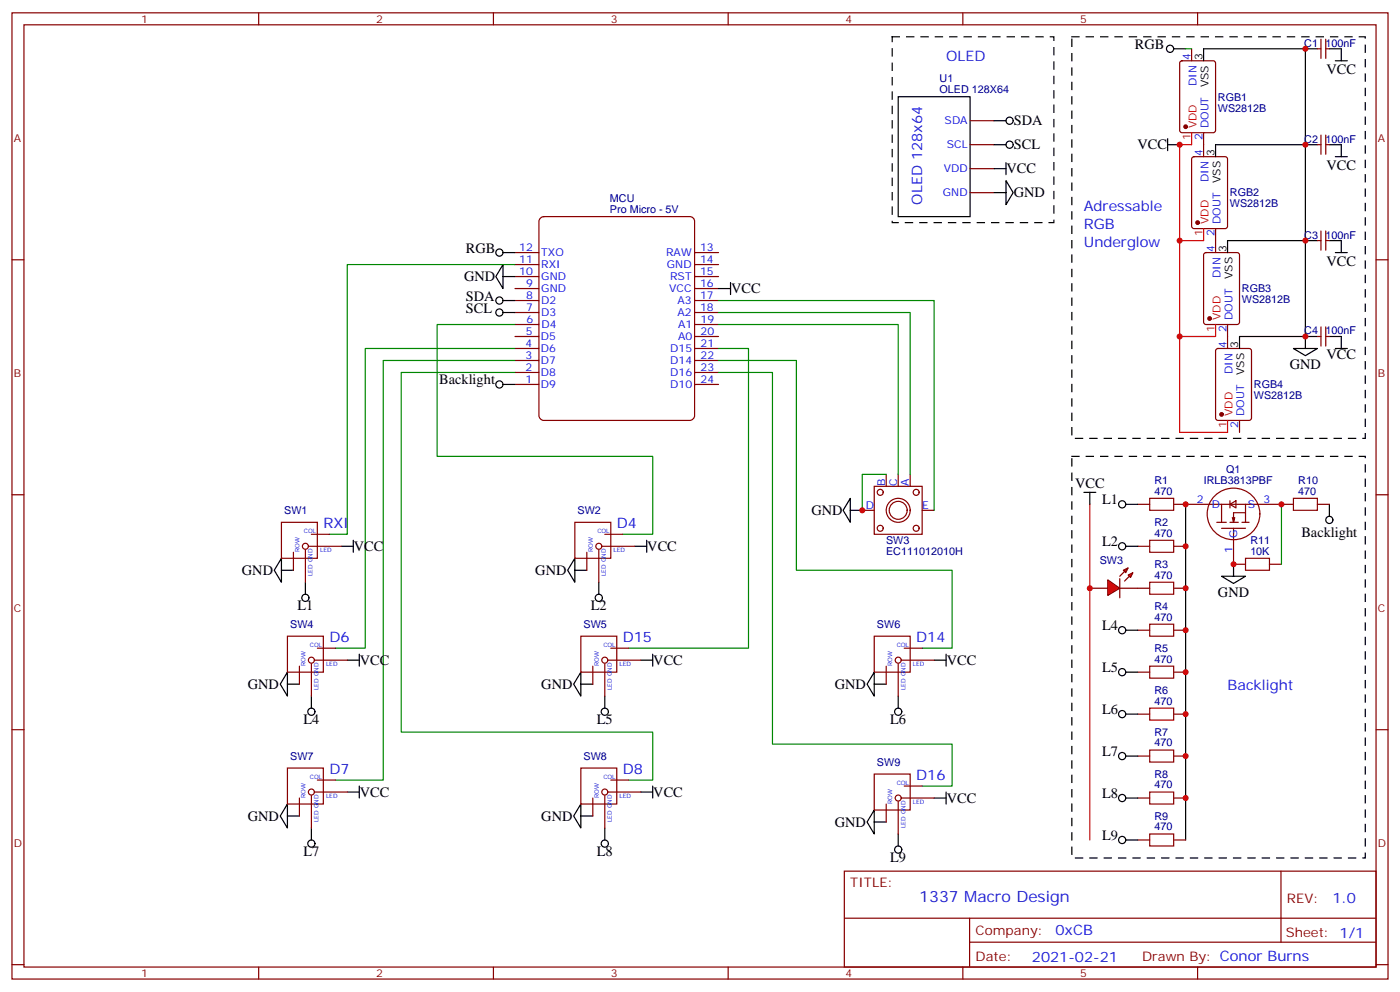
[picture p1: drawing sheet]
<svg xmlns="http://www.w3.org/2000/svg" width="412mm" height="292mm" viewBox="0 0 412 292" stroke-linecap="round" stroke-linejoin="round" font-family="sans-serif">
<g fill="none" stroke="#870000" stroke-width=".35">
<path d="M3.5 3.8h405.4v284.3h-405.4zM7.1 7.3h398.2v277.3h-398.2zM76.2 3.8v3.5M145.3 3.8v3.5M214.5 3.8v3.5M283.6 3.8v3.5M352.8 3.8v3.5M3.5 76.4h3.6M405.3 76.4h3.6M3.5 145.6h3.6M405.3 145.6h3.6M3.5 214.7h3.6"/>
<path d="M405.3 214.7h3.6M248.7 256.4h156.6v28.2h-156.6zM377.3 256.4v20.9M248.7 270.2h156.5M285.6 277.3h119.6M285.6 270.2v14.1M3.5 283.9h3.6M76.2 284.6v3.5M145.3 284.6v3.5M214.5 284.6v3.5M283.6 284.6v3.5M352.8 284.6v3.5"/>
<path d="M405.3 283.9h3.6"/>
</g>
<path d="M159.1 64.3l1.1-.6h43a1.41 1.41 0 0 1 1.4 1.5v57.1a1.51 1.51 0 0 1-1.4 1.4h-43a1.51 1.51 0 0 1-1.5-1.4v-57.1z" fill="#fff" stroke="#800000" stroke-width=".35"/>
<g fill="none" stroke="#870000" stroke-width=".35">
<path d="M347.7 18.1l.5-.2h9.2l.6 .4 .1 20-.5 .7-9.4 .1-.7-.5v-20zM351 14.4v3.5M354.5 39.1v7M351.2 46.3l.5-.2h9.2l.6 .4 .1 20.1-.5 .6-9.4 .1-.6-.5-.1-20zM151.7 77.9h7M151.7 74.3h7M204.6 77.9h7.1M204.6 74.3h7.1M354.8 74.5l.4-.2h9.2l.7 .5v20l-.4 .6-9.5 .1-.6-.5-.1-20zM358.1 67.3v7M151.7 99h7M151.7 95.5h7"/>
<path d="M151.7 92h7M151.7 88.4h7M151.7 84.9h7M151.7 81.4h7M204.6 99h7.1M204.6 95.5h7.1M204.6 92h7.1M204.6 88.4h7.1M204.6 84.9h7.1M204.6 81.4h7.1M361.6 95.5v7.1M151.7 113.1h7"/>
<path d="M151.7 109.6h7M151.7 106.1h7M151.7 102.6h7M204.6 113.1h7.1M204.6 109.6h7.1M204.6 106.1h7.1M204.6 102.6h7.1M358.3 102.8l.5-.2h9.1l.7 .4 .1 20-.5 .7h-9.4l-.7-.4v-20zM365.1 123.7v3.5"/>
</g>
<g fill="none" stroke="#000" stroke-width=".35">
<path d="M345.7 14.4h3.5M354.5 17.9v-3.5h30v84.6h-19.4v3.6M344 42.6h3.5M344 40.8v3.5M384.5 42.6h-26.4v3.5M148.2 77.9v7l-2.2-3.5zM148.2 74.3h3.5M384.5 70.8h-22.9v3.5M148.2 81.4h3.5M211.7 84.9h3.5M215.2 83.1v3.6M384.5 99v3.6"/>
<path d="M148.2 113.1h3.5M381 102.6h7.1l-3.6 2.1zM250.5 146.6v7.1l-2.1-3.5zM250.5 150.2h3.5M391.6 148.4v3.5M82.9 164.3v7l-2.1-3.5zM82.9 167.8h3.5M169.3 164.3v7l-2.1-3.5zM169.3 167.8h3.6M84.7 197.8v7.1l-2.2-3.6zM171.1 197.8v7.1l-2.1-3.6zM257.5 197.8v7.1l-2.1-3.6z"/>
<path d="M84.7 201.3h3.5M171.1 201.3h3.5M257.5 201.3h3.6M84.7 236.6v7.1l-2.2-3.6zM171.1 236.6v7.1l-2.1-3.6zM257.5 238.4v7l-2.1-3.5zM84.7 240.1h3.5M171.1 240.1h3.5M257.5 241.9h3.6"/>
<circle cx="344.7" cy="14.4" r="1.06"/>
<circle cx="147.1" cy="74.3" r="1.06"/>
<circle cx="147.1" cy="113.1" r="1.06"/>
<circle cx="391.6" cy="153" r="1.06"/>
</g>
<g fill="#870000" stroke="#870000" stroke-width=".35">
<circle cx="349.2" cy="37.3" r=".53"/>
<circle cx="352.8" cy="65.5" r=".53"/>
<circle cx="356.3" cy="93.7" r=".53"/>
<circle cx="359.8" cy="122" r=".53"/>
</g>
<path d="M351 39.1v3.5h-3.5v84.6h14.1v-3.5M354.5 67.3v3.5h-7M358.1 95.5v3.5h-10.6" fill="none" stroke="#f00" stroke-width=".35"/>
<g fill="#f00" stroke="#870000" stroke-width=".35">
<path d="M326.3 170.6l3.5 2.5-3.5 2.1z"/>
<path d="M329.8 170.3v5.6z"/>
</g>
<g fill="#870000" stroke="#870000" stroke-width=".35">
<path d="M329.8 169.6l1.5-1.4z"/>
<path d="M332.7 169.6l-1.4 1.4z"/>
</g>
<g fill="#f00" stroke="#870000" stroke-width=".35">
<path d="M330.9 167.8l1.4-.7-.7 1.4z"/>
<path d="M332.3 169.2l1.4-.7-.7 1.4z"/>
</g>
<g fill="none" stroke="#870000" stroke-width=".35">
<path d="M388.1 14.4h1M389.1 11.5v5.7M390.5 11.5v5.7M390.5 14.4h1.1M285.8 35.5h7M389.1 39.8v5.6M390.5 39.8v5.6M285.8 56.7h7M285.8 49.6h7M285.8 42.6h7M388.1 42.6h1M390.5 42.6h1.1"/>
<path d="M388.1 70.8h1M389.1 68v5.6M390.5 68v5.6M390.5 70.8h1.1M388.1 99h1M389.1 96.2v5.6M390.5 96.2v5.6M390.5 99h1.1M261.1 139.6v3.5M264.6 139.6v3.5M268.1 139.6v3.5M82.9 153.7h10.6v10.6h-10.6z"/>
<path d="M91.7 157.2h5.3M169.3 153.7h10.6v10.6h-10.6zM178.2 157.2h5.2M254 150.2h3.5M257.5 143.1h14.1v14.1h-14.1zM271.6 150.2h3.6M335.1 148.4h3.6M345.7 148.4h35.3M357.5 146.3a7.7 7.7 0 0 1 12.6 1.1 7.7 7.7 0 0 1-5.6 11.3 7.6 7.6 0 0 1-7.9-3.7 7.6 7.6 0 0 1 .9-8.7zM358.4 153.7h2.8M359.8 155.5h7.1M359.8 148.4v5.3"/>
<path d="M362.3 148.4l1.8-1v2.1zM362.3 153.7h2.5M362.3 147.4v2.1M363 152.3l.4 1.4M363.4 155.5v3.1M363.4 159v7.1h3.5M365.8 153.7h2.1M366.9 150.9h-3.5v2.8l.3-1.4M366.9 148.4v5.3M388.1 148.4h3.5M86.4 162.5v5.3M90 161.8v9.5"/>
<path d="M91 160.8h9.5M172.9 162.5v5.3M176.4 161.8v9.5M177.4 160.8h9.6M321 173.1h5.3M329.8 173.1h8.9M335.1 160.8h3.6M345.7 173.1h3.5M345.7 160.8h3.5M373.9 166.1h3.6M84.7 187.2h10.5v10.6h-10.5zM88.2 196v5.3"/>
<path d="M91.7 195.3v9.6M92.8 194.3h9.5M93.5 190.7h5.3M171.1 187.2h10.6v10.6h-10.6zM174.6 196v5.3M178.2 195.3v9.6M179.2 194.3h9.5M179.9 190.7h5.3M257.5 187.2h10.6v10.6h-10.6zM261.1 196v5.3M264.6 195.3v9.6M265.6 194.3h9.6"/>
<path d="M266.3 190.7h5.3M335.1 185.5h3.6M335.1 197.8h3.6M345.7 185.5h3.5M345.7 197.8h3.5M335.1 210.1h3.6M345.7 210.1h3.5M84.7 226h10.5v10.6h-10.5zM88.2 234.8v5.3M91.7 234.1v9.6M92.8 233.1h9.5M93.5 229.6h5.3"/>
<path d="M171.1 226h10.6v10.6h-10.6zM174.6 234.8v5.3M178.2 234.1v9.6M179.2 233.1h9.5M179.9 229.6h5.3M257.5 227.8h10.6v10.6h-10.6zM261.1 236.6v5.3M264.6 235.9v9.5M265.6 234.8h9.6M266.3 231.3h5.3M335.1 222.5h3.6M335.1 234.8h3.6"/>
<path d="M345.7 222.5h3.5M345.7 234.8h3.5M335.1 247.2h3.6M345.7 247.2h3.5"/>
<circle cx="259.3" cy="155.5" r=".88"/>
<circle cx="259.3" cy="144.9" r=".88"/>
<circle cx="264.6" cy="150.2" r="3.5"/>
<circle cx="264.6" cy="150.2" r="2.65"/>
<circle cx="269.9" cy="155.5" r=".88"/>
<circle cx="269.9" cy="144.9" r=".88"/>
<circle cx="90" cy="160.8" r=".88"/>
<circle cx="176.4" cy="160.8" r=".88"/>
<circle cx="91.7" cy="194.3" r=".88"/>
<circle cx="178.2" cy="194.3" r=".88"/>
<circle cx="264.6" cy="194.3" r=".88"/>
<circle cx="91.7" cy="233.1" r=".88"/>
<circle cx="178.2" cy="233.1" r=".88"/>
<circle cx="264.6" cy="234.8" r=".88"/>
</g>
<path d="M321 148.4v98.8" fill="none" stroke="#f00" stroke-width=".35"/>
<g fill="none" stroke="#008700" stroke-width=".35">
<path d="M349.2 14.4h1.8M151.7 77.9h-49.4v79.3h-5.3M151.7 95.5h-22.9v38.8h63.5v22.9h-8.9M211.7 92h56.4v47.6M211.7 95.5h52.9v44.1M211.7 88.4h63.5v61.8M151.7 102.6h-44.1v88.1h-8.8M151.7 106.1h-38.8v123.5h-14.1M151.7 109.6h-33.5v105.8h74.1v14.2h-7.1M211.7 102.6h8.8v88.1h-35.3M211.7 106.1h22.9v61.7h45.9v22.9h-8.9M211.7 109.6h15.8v109.4h53v12.3h-8.9"/>
<path d="M261.1 139.6h-7.1v10.6M377.5 148.4v17.7"/>
</g>
<g fill="none" stroke="#000" stroke-width=".35">
<path d="M384.5 14.4h3.6M391.6 14.4h3.5v3.5M393.3 17.9h3.6M264.6 28.5h21.2v35.2h-21.2zM292.8 35.5h3.5M292.8 56.7h3.5M292.8 49.6h3.5M292.8 42.6h3.5M296.3 53.2l2.1 3.5-2.1 3.5zM296.3 47.9v3.5M384.5 42.6h3.6M391.6 42.6h3.5v3.5"/>
<path d="M393.3 46.1h3.6M384.5 70.8h3.6M391.6 70.8h3.5v3.5M393.3 74.3h3.6M148.2 88.4h3.5M148.2 92h3.5M384.5 99h3.6M391.6 99h3.5v3.6M393.3 102.6h3.6M104.1 159v3.5M190.5 159v3.5M319.3 144.9h3.5"/>
<path d="M321 144.9v3.5M331.6 148.4h3.5M349.2 148.4v98.8M90 171.3v3.6M100.5 160.8h3.6M176.4 171.3v3.6M187 160.8h3.5M331.6 160.8h3.5M359.8 169.6h7.1l-3.5 2.1zM363.4 166.1v3.5M102.3 194.3h3.5M105.8 192.5v3.5"/>
<path d="M188.7 194.3h3.6M192.3 192.5v3.5M275.2 194.3h3.5M278.7 192.5v3.5M331.6 185.5h3.5M331.6 197.8h3.5M91.7 204.9v3.5M178.2 204.9v3.5M264.6 204.9v3.5M331.6 210.1h3.5M102.3 233.1h3.5M105.8 231.3v3.5"/>
<path d="M188.7 233.1h3.6M192.3 231.3v3.5M275.2 234.8h3.5M278.7 233.1v3.5M331.6 234.8h3.5M331.6 222.5h3.5M91.7 243.7v3.5M178.2 243.7v3.5M264.6 245.4v3.6M331.6 247.2h3.5"/>
<circle cx="297.4" cy="35.5" r="1.06"/>
<circle cx="297.4" cy="42.6" r="1.06"/>
<circle cx="147.1" cy="92" r="1.06"/>
<circle cx="147.1" cy="88.4" r="1.06"/>
<circle cx="330.6" cy="148.4" r="1.06"/>
<circle cx="90" cy="175.9" r="1.06"/>
<circle cx="176.4" cy="175.9" r="1.06"/>
<circle cx="330.6" cy="160.8" r="1.06"/>
<circle cx="330.6" cy="197.8" r="1.06"/>
<circle cx="330.6" cy="185.5" r="1.06"/>
<circle cx="91.7" cy="209.4" r="1.06"/>
<circle cx="178.2" cy="209.4" r="1.06"/>
<circle cx="264.6" cy="209.4" r="1.06"/>
<circle cx="330.6" cy="210.1" r="1.06"/>
<circle cx="330.6" cy="222.5" r="1.06"/>
<circle cx="330.6" cy="234.8" r="1.06"/>
<circle cx="91.7" cy="248.2" r="1.06"/>
<circle cx="178.2" cy="248.2" r="1.06"/>
<circle cx="264.6" cy="250" r="1.06"/>
<circle cx="330.6" cy="247.2" r="1.06"/>
</g>
<path d="M338.7 146.6h7v3.6h-7zM338.7 159h7v3.5h-7zM381 146.6h7.1v3.6h-7.1zM338.7 171.3h7v3.6h-7zM366.9 164.3h7v3.5h-7zM338.7 183.7h7v3.5h-7zM338.7 196h7v3.6h-7zM338.7 208.4h7v3.5h-7zM338.7 220.7h7v3.6h-7zM338.7 233.1h7v3.5h-7zM338.7 245.4h7v3.6h-7z" fill="none" stroke="#a10000" stroke-width=".35"/>
<path d="M262.8 10.8h47.6v54.7h-47.6zM315.7 10.8h86.5v118.2h-86.5zM315.7 134.3h86.5v118.2h-86.5z" fill="none" stroke="#000" stroke-width=".35" stroke-dasharray="2.1 2.1"/>
<g fill="#c00">
<circle cx="347.5" cy="42.6" r=".88"/>
<circle cx="384.5" cy="99" r=".88"/>
<circle cx="384.5" cy="70.8" r=".88"/>
<circle cx="384.5" cy="42.6" r=".88"/>
<circle cx="347.5" cy="70.8" r=".88"/>
<circle cx="347.5" cy="99" r=".88"/>
<circle cx="349.3" cy="148.4" r=".88"/>
<circle cx="349.3" cy="160.8" r=".88"/>
<circle cx="349.3" cy="173.1" r=".88"/>
<circle cx="349.3" cy="185.5" r=".88"/>
<circle cx="349.3" cy="197.8" r=".88"/>
<circle cx="349.3" cy="210.1" r=".88"/>
<circle cx="349.3" cy="222.5" r=".88"/>
<circle cx="349.3" cy="234.8" r=".88"/>
<circle cx="363.4" cy="166.1" r=".88"/>
<circle cx="377.5" cy="148.4" r=".88"/>
<circle cx="254" cy="150.2" r=".88"/>
<circle cx="321" cy="173.1" r=".88"/>
<circle cx="384.5" cy="14.4" r=".88"/>
</g>
<text font-size="4.6" fill="#00f" x="270.8" y="265.4">1337 Macro Design</text>
<g font-size="4.2" fill="#00f">
<text x="278.7" y="17.9">OLED</text>
<text x="271.6" y="60.2" transform="rotate(-90 271.6 60.2)">OLED 128x64</text>
<text x="319.3" y="62">Adressable</text>
<text x="319.3" y="67.3">RGB</text>
<text x="319.3" y="72.6">Underglow</text>
<text x="95.2" y="155.5">RXI</text>
<text x="181.7" y="155.5">D4</text>
<text x="97" y="189">D6</text>
<text x="183.4" y="189">D15</text>
<text x="269.9" y="189">D14</text>
<text x="361.6" y="203.1">Backlight</text>
<text x="97" y="227.8">D7</text>
<text x="183.4" y="227.8">D8</text>
<text x="269.9" y="229.6">D16</text>
<text x="392.5" y="265.6">1.0</text>
<text x="310.9" y="275.2">0xCB</text>
<text x="304" y="283">2021-02-21</text>
</g>
<g font-size="4.2">
<text x="334.3" y="14.4">RGB</text>
<text x="390.8" y="21.8">VCC</text>
<text x="298.6" y="36.9">SDA</text>
<text x="298.6" y="44">SCL</text>
<text x="335.1" y="44">VCC</text>
<text x="296.5" y="51">VCC</text>
<text x="390.8" y="50.1">VCC</text>
<text x="298.6" y="58.1">GND</text>
<text x="137.2" y="74.3">RGB</text>
<text x="136.7" y="82.8">GND</text>
<text x="390.8" y="78.3">VCC</text>
<text x="137.2" y="88.4">SDA</text>
<text x="215.4" y="86.3">VCC</text>
<text x="137.2" y="92">SCL</text>
<text x="390.8" y="105.7">VCC</text>
<text x="129.4" y="113.1">Backlight</text>
<text x="379.9" y="108.6">GND</text>
<text x="316.7" y="143.7">VCC</text>
<text x="324.6" y="148.4">L1</text>
<text x="239" y="151.6">GND</text>
<text x="324.6" y="160.8">L2</text>
<text x="383.4" y="158">Backlight</text>
<text x="104.2" y="162.1">VCC</text>
<text x="190.7" y="162.1">VCC</text>
<text x="71.3" y="169.2">GND</text>
<text x="157.7" y="169.2">GND</text>
<text x="87.6" y="179.6">L1</text>
<text x="174" y="179.6">L2</text>
<text x="358.8" y="175.7">GND</text>
<text x="324.6" y="185.5">L4</text>
<text x="106" y="195.7">VCC</text>
<text x="192.4" y="195.7">VCC</text>
<text x="278.9" y="195.7">VCC</text>
<text x="324.6" y="197.8">L5</text>
<text x="73" y="202.7">GND</text>
<text x="159.5" y="202.7">GND</text>
<text x="245.9" y="202.7">GND</text>
<text x="89.4" y="213.1">L4</text>
<text x="175.8" y="213.1">L5</text>
<text x="262.2" y="213.1">L6</text>
<text x="324.6" y="210.1">L6</text>
<text x="324.6" y="222.5">L7</text>
<text x="106" y="234.5">VCC</text>
<text x="192.4" y="234.5">VCC</text>
<text x="278.9" y="236.2">VCC</text>
<text x="324.6" y="234.8">L8</text>
<text x="73" y="241.5">GND</text>
<text x="159.5" y="241.5">GND</text>
<text x="245.9" y="243.3">GND</text>
<text x="89.4" y="251.9">L7</text>
<text x="175.8" y="251.9">L8</text>
<text x="324.6" y="247.2">L9</text>
<text x="262.2" y="253.7">L9</text>
</g>
<g font-size="3.9" fill="#800">
<text x="250.5" y="260.9">TITLE:</text>
<text x="379.1" y="265.6">REV:</text>
<text x="287.4" y="275.1">Company:</text>
<text x="378.7" y="275.8">Sheet: 1/1</text>
<text x="287.4" y="282.8">Date:</text>
<text x="336.4" y="282.9">Drawn By: Conor Burns</text>
</g>
<g font-size="3.2" fill="#800">
<text x="41.6" y="6.8">1</text>
<text x="110.8" y="6.8">2</text>
<text x="179.9" y="6.8">3</text>
<text x="249.1" y="6.8">4</text>
<text x="318.2" y="6.8">5</text>
<text x="4.1" y="41.9">A</text>
<text x="405.9" y="41.9">A</text>
<text x="4.1" y="111">B</text>
<text x="405.9" y="111">B</text>
<text x="4.1" y="180.2">C</text>
<text x="405.9" y="180.2">C</text>
<text x="4.1" y="249.3">D</text>
<text x="405.9" y="249.3">D</text>
<text x="41.6" y="287.6">1</text>
<text x="110.8" y="287.6">2</text>
<text x="179.9" y="287.6">3</text>
<text x="249.1" y="287.6">4</text>
<text x="318.2" y="287.6">5</text>
</g>
<g font-size="3.2" fill="#00f">
<text x="350.7" y="17.7" transform="rotate(-90 350.7 17.7)">4</text>
<text x="352.4" y="25.3" transform="rotate(-90 352.4 25.3)">DIN</text>
<text x="278.3" y="36.6">SDA</text>
<text x="354.2" y="41.2" transform="rotate(-90 354.2 41.2)">2</text>
<text x="356" y="37.7" transform="rotate(-90 356 37.7)">DOUT</text>
<text x="278.9" y="43.6">SCL</text>
<text x="354.2" y="45.9" transform="rotate(-90 354.2 45.9)">4</text>
<text x="278" y="50.7">VDD</text>
<text x="356" y="53.6" transform="rotate(-90 356 53.6)">DIN</text>
<text x="277.8" y="57.7">GND</text>
<text x="359.5" y="66" transform="rotate(-90 359.5 66)">DOUT</text>
<text x="357.7" y="69.5" transform="rotate(-90 357.7 69.5)">2</text>
<text x="153" y="77.5">11</text>
<text x="153" y="74">12</text>
<text x="159.5" y="75.4">TXO</text>
<text x="196.2" y="75.4">RAW</text>
<text x="206.2" y="73.9">13</text>
<text x="206.2" y="77.5">14</text>
<text x="357.7" y="74.2" transform="rotate(-90 357.7 74.2)">4</text>
<text x="153" y="81">10</text>
<text x="159.5" y="82.4">GND</text>
<text x="159.5" y="78.9">RXI</text>
<text x="196.5" y="78.9">GND</text>
<text x="197.4" y="82.4">RST</text>
<text x="206.2" y="81">15</text>
<text x="359.5" y="81.8" transform="rotate(-90 359.5 81.8)">DIN</text>
<text x="155" y="88.1">8</text>
<text x="155" y="84.6">9</text>
<text x="159.5" y="89.5">D2</text>
<text x="159.5" y="86">GND</text>
<text x="197.1" y="85.9">VCC</text>
<text x="199.6" y="89.5">A3</text>
<text x="206.2" y="84.5">16</text>
<text x="206.2" y="88.1">17</text>
<text x="155" y="91.6">7</text>
<text x="155.1" y="95.1">6</text>
<text x="159.5" y="93">D3</text>
<text x="199.6" y="93">A2</text>
<text x="206.2" y="91.6">18</text>
<text x="206.4" y="95.1">19</text>
<text x="363" y="94.2" transform="rotate(-90 363 94.2)">DOUT</text>
<text x="154.9" y="98.7">5</text>
<text x="159.3" y="100.1">D5</text>
<text x="159.6" y="96.5">D4</text>
<text x="199.7" y="96.6">A1</text>
<text x="199.7" y="100.1">A0</text>
<text x="206.4" y="98.7">20</text>
<text x="361.2" y="97.7" transform="rotate(-90 361.2 97.7)">2</text>
<text x="154.8" y="105.7">3</text>
<text x="154.8" y="102.2">4</text>
<text x="159.3" y="107.1">D7</text>
<text x="159.3" y="103.6">D6</text>
<text x="197.4" y="103.6">D15</text>
<text x="197.4" y="107.1">D14</text>
<text x="206.4" y="102.2">21</text>
<text x="206.4" y="105.7">22</text>
<text x="361.2" y="102.4" transform="rotate(-90 361.2 102.4)">4</text>
<text x="154.8" y="112.8">1</text>
<text x="154.8" y="109.2">2</text>
<text x="159.3" y="110.6">D8</text>
<text x="197.4" y="110.7">D16</text>
<text x="206.4" y="109.3">23</text>
<text x="206.4" y="112.8">24</text>
<text x="363" y="110" transform="rotate(-90 363 110)">DIN</text>
<text x="159.3" y="114.2">D9</text>
<text x="197.4" y="114.2">D10</text>
<text x="364.8" y="125.9" transform="rotate(-90 364.8 125.9)">2</text>
<text x="366.5" y="122.4" transform="rotate(-90 366.5 122.4)">DOUT</text>
<text x="260.7" y="143.1" transform="rotate(-90 260.7 143.1)">B</text>
<text x="264.2" y="143.1" transform="rotate(-90 264.2 143.1)">C</text>
<text x="267.8" y="143.1" transform="rotate(-90 267.8 143.1)">A</text>
<text x="255.1" y="149.8">D</text>
<text x="271.6" y="149.8">E</text>
<text x="352.5" y="148.1">2</text>
<text x="357" y="149.5">D</text>
<text x="367.5" y="149.5">S</text>
<text x="372.2" y="148.1">3</text>
<text x="364.4" y="158.3" transform="rotate(-90 364.4 158.3)">G</text>
<text x="363" y="162.8" transform="rotate(-90 363 162.8)">1</text>
</g>
<g font-size="3.2">
<text x="354.2" y="17.7" transform="rotate(-90 354.2 17.7)">3</text>
<text x="356" y="25.7" transform="rotate(-90 356 25.7)">VSS</text>
<text x="357.7" y="45.9" transform="rotate(-90 357.7 45.9)">3</text>
<text x="359.5" y="53.9" transform="rotate(-90 359.5 53.9)">VSS</text>
<text x="361.2" y="74.2" transform="rotate(-90 361.2 74.2)">3</text>
<text x="363" y="82.1" transform="rotate(-90 363 82.1)">VSS</text>
<text x="364.8" y="102.4" transform="rotate(-90 364.8 102.4)">3</text>
<text x="366.5" y="110.4" transform="rotate(-90 366.5 110.4)">VSS</text>
</g>
<g font-size="3.2" fill="#000080">
<text x="384.2" y="13.7">C1</text>
<text x="390.4" y="13.7">100nF</text>
<text x="276.8" y="27.4">OLED 128X64</text>
<text x="276.8" y="24.2">U1</text>
<text x="358.8" y="29.6">RGB1</text>
<text x="358.8" y="32.8">WS2812B</text>
<text x="384.2" y="42">C2</text>
<text x="390.4" y="42">100nF</text>
<text x="179.7" y="59.5">MCU</text>
<text x="362.3" y="57.8">RGB2</text>
<text x="179.7" y="62.7">Pro Micro - 5V</text>
<text x="362.3" y="61.1">WS2812B</text>
<text x="384.2" y="70.2">C3</text>
<text x="390.4" y="70.2">100nF</text>
<text x="365.8" y="89.3">WS2812B</text>
<text x="365.8" y="86">RGB3</text>
<text x="384.2" y="98.4">C4</text>
<text x="390.4" y="98.4">100nF</text>
<text x="369.4" y="117.5">WS2812B</text>
<text x="369.4" y="114.3">RGB4</text>
<text x="340.1" y="142.4">R1</text>
<text x="354.6" y="142.5">IRLB3813PBF</text>
<text x="361.2" y="139.3">Q1</text>
<text x="382.4" y="142.4">R10</text>
<text x="340.1" y="145.6">470</text>
<text x="382.4" y="145.6">470</text>
<text x="83.7" y="151.3">SW1</text>
<text x="170.1" y="151.3">SW2</text>
<text x="340.1" y="154.8">R2</text>
<text x="261" y="160.2">SW3</text>
<text x="340.1" y="157.9">470</text>
<text x="368.3" y="160.1">R11</text>
<text x="261" y="163.4">EC111012010H</text>
<text x="324" y="166.1">SW3</text>
<text x="340.1" y="167.1">R3</text>
<text x="368.3" y="163.2">10K</text>
<text x="340.1" y="170.3">470</text>
<text x="340.1" y="179.5">R4</text>
<text x="85.5" y="184.8">SW4</text>
<text x="171.9" y="184.8">SW5</text>
<text x="258.3" y="184.8">SW6</text>
<text x="340.1" y="182.6">470</text>
<text x="340.1" y="191.8">R5</text>
<text x="340.1" y="195">470</text>
<text x="340.1" y="207.3">470</text>
<text x="340.1" y="204.2">R6</text>
<text x="340.1" y="219.7">470</text>
<text x="340.1" y="216.5">R7</text>
<text x="85.5" y="223.6">SW7</text>
<text x="171.9" y="223.6">SW8</text>
<text x="258.3" y="225.4">SW9</text>
<text x="340.1" y="232">470</text>
<text x="340.1" y="228.8">R8</text>
<text x="340.1" y="244.4">470</text>
<text x="340.1" y="241.2">R9</text>
</g>
<g font-size="3.2" fill="#f00">
<text x="350.7" y="41.2" transform="rotate(-90 350.7 41.2)">1</text>
<text x="352.4" y="37.7" transform="rotate(-90 352.4 37.7)">VDD</text>
<text x="356" y="66" transform="rotate(-90 356 66)">VDD</text>
<text x="354.2" y="69.5" transform="rotate(-90 354.2 69.5)">1</text>
<text x="359.5" y="94.2" transform="rotate(-90 359.5 94.2)">VDD</text>
<text x="357.7" y="97.7" transform="rotate(-90 357.7 97.7)">1</text>
<text x="361.2" y="125.9" transform="rotate(-90 361.2 125.9)">1</text>
<text x="363" y="122.4" transform="rotate(-90 363 122.4)">VDD</text>
</g>
<g font-size="1.8" fill="#00f">
<text x="89.5" y="156.9">COL</text>
<text x="176" y="156.9">COL</text>
<text x="88.2" y="162.5" transform="rotate(-90 88.2 162.5)">ROW</text>
<text x="94.3" y="162.5">LED</text>
<text x="174.6" y="162.5" transform="rotate(-90 174.6 162.5)">ROW</text>
<text x="180.7" y="162.5">LED</text>
<text x="92.1" y="169.6" transform="rotate(-90 92.1 169.6)">LED GND</text>
<text x="178.5" y="169.6" transform="rotate(-90 178.5 169.6)">LED GND</text>
<text x="91.3" y="190.4">COL</text>
<text x="177.7" y="190.4">COL</text>
<text x="264.2" y="190.4">COL</text>
<text x="90" y="196" transform="rotate(-90 90 196)">ROW</text>
<text x="96" y="196">LED</text>
<text x="176.4" y="196" transform="rotate(-90 176.4 196)">ROW</text>
<text x="182.5" y="196">LED</text>
<text x="262.8" y="196" transform="rotate(-90 262.8 196)">ROW</text>
<text x="268.9" y="196">LED</text>
<text x="93.8" y="203.1" transform="rotate(-90 93.8 203.1)">LED GND</text>
<text x="180.3" y="203.1" transform="rotate(-90 180.3 203.1)">LED GND</text>
<text x="266.7" y="203.1" transform="rotate(-90 266.7 203.1)">LED GND</text>
<text x="91.3" y="229.2">COL</text>
<text x="177.7" y="229.2">COL</text>
<text x="264.2" y="231">COL</text>
<text x="90" y="234.8" transform="rotate(-90 90 234.8)">ROW</text>
<text x="96" y="234.8">LED</text>
<text x="176.4" y="234.8" transform="rotate(-90 176.4 234.8)">ROW</text>
<text x="182.5" y="234.8">LED</text>
<text x="262.8" y="236.6" transform="rotate(-90 262.8 236.6)">ROW</text>
<text x="268.9" y="236.6">LED</text>
<text x="93.8" y="241.9" transform="rotate(-90 93.8 241.9)">LED GND</text>
<text x="180.3" y="241.9" transform="rotate(-90 180.3 241.9)">LED GND</text>
<text x="266.7" y="243.7" transform="rotate(-90 266.7 243.7)">LED GND</text>
</g>
</svg>
